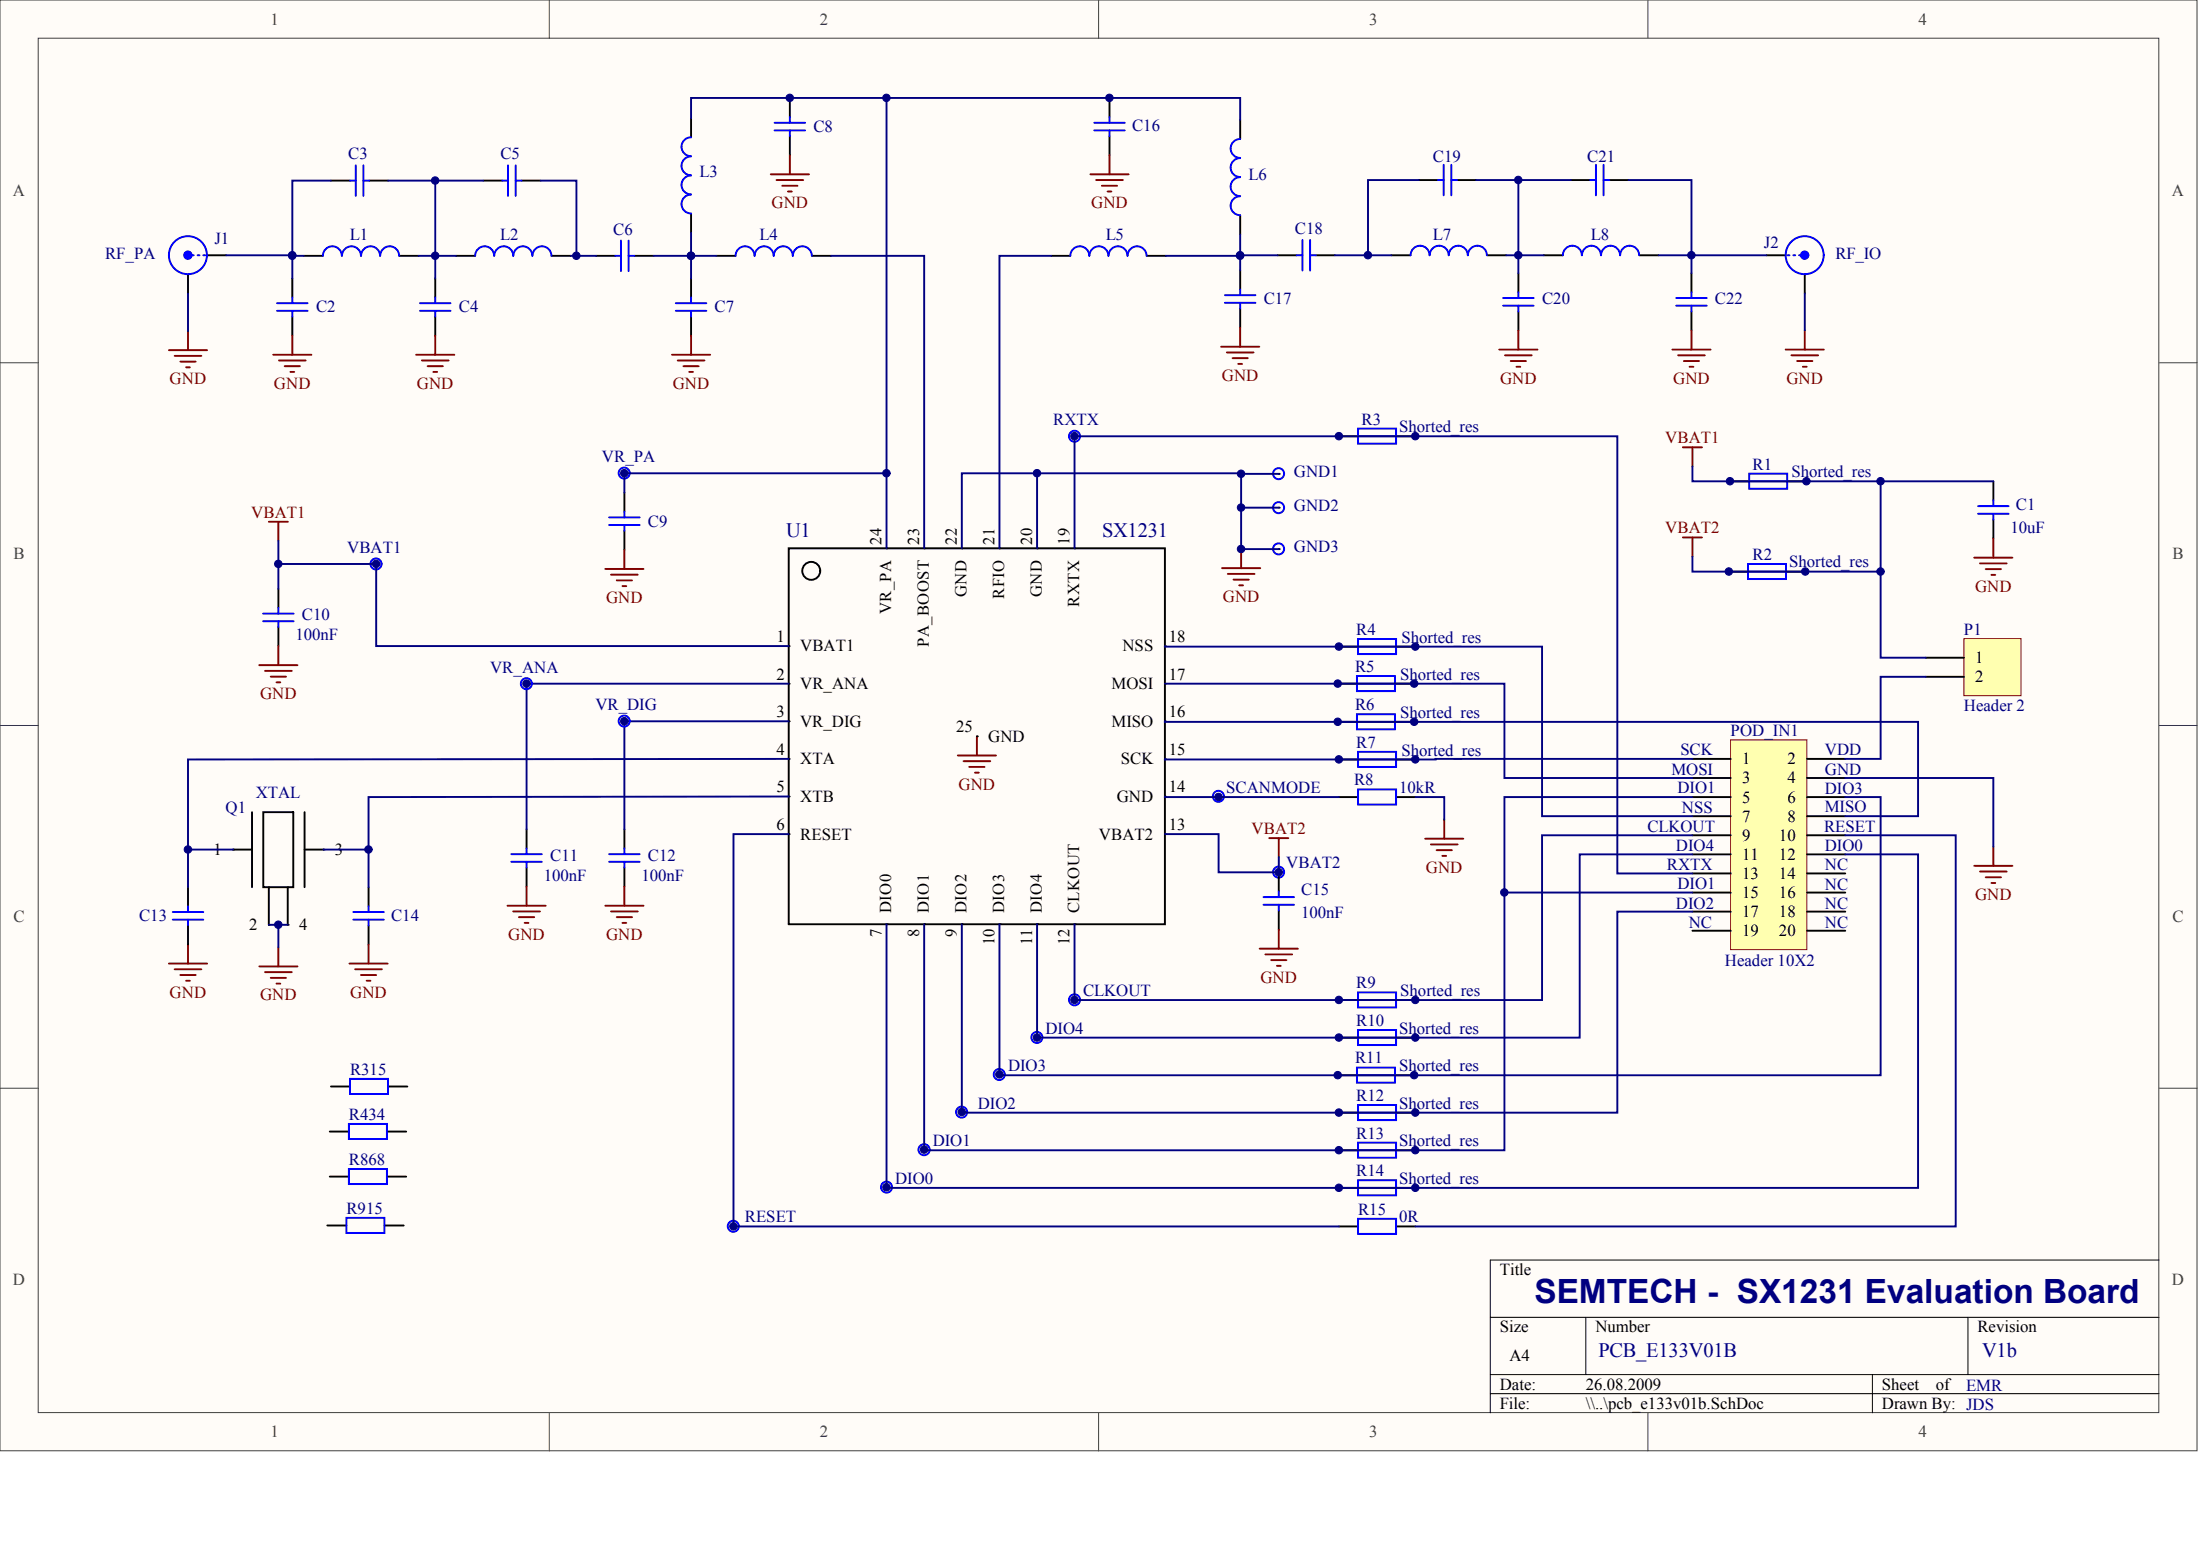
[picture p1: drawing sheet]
<svg xmlns="http://www.w3.org/2000/svg" width="840mm" height="594mm" viewBox="0 0 840 594" stroke-linecap="round" stroke-linejoin="round" font-family="sans-serif">
<g fill="#fffcf8" stroke="#404040" stroke-width=".38">
<path d="M0 0h838.5v553.5h-838.5z"/>
<path d="M14.6 14.6h809.3v524.4h-809.3z"/>
</g>
<path d="M209.6 0v14.6M419.3 0v14.6M628.9 0v14.6M0 138.4h14.6M824 138.4h14.5M0 276.8h14.6M824 276.8h14.5M0 415.2h14.6M824 415.2h14.5M209.6 539.1v14.5M419.3 539.1v14.5M628.9 539.1v14.5" fill="none" stroke="#404040" stroke-width=".38"/>
<path d="M824 480.8h-255.2v58.3M568.8 502.6h255.2M605.2 502.6v21.9M751 502.6v21.9M568.8 524.5h255.2M568.8 531.8h255.2M714.6 524.5v14.6" fill="none" stroke="#000" stroke-width=".38"/>
<g fill="none" stroke="#800000" stroke-width=".73">
<path d="M98.9 253.8h14.6M101.1 256h10.2M103.3 258.2h5.9M106.2 246.5v7.3M105.5 260.4h1.5M365.5 288.3h14.6M367.7 290.4h10.2M369.9 292.6h5.8M372.1 294.8h1.5M372.8 281v7.3M201 338.3v7.3M238.3 338.3v7.3"/>
<path d="M193.7 345.6h14.6M195.9 347.8h10.2M198 349.9h5.9M200.2 352.1h1.5M231 345.6h14.6M233.2 347.8h10.2M235.4 349.9h5.8M237.6 352.1h1.4M64.5 367.7h14.5M66.6 369.8h10.3M68.8 372h5.9M71 374.2h1.5"/>
<path d="M71.8 360.4v7.3M98.9 368.7h14.6M101.1 370.9h10.2M103.3 373.1h5.9M105.5 375.3h1.5M106.2 361.5v7.2M133.4 367.7h14.5M135.6 369.8h10.2M137.7 372h5.9M139.9 374.2h1.5M140.7 360.4v7.3"/>
</g>
<g fill="none" stroke="#000" stroke-width=".73">
<path d="M301 209.2h143.6v143.4h-143.6zM106.2 224.7v7.2M106.2 239.2v7.3M96.2 309.9v28.6M100.5 309.9h11.4v28.6h-11.4zM116.2 309.9v28.6M201 316.4v7.3M238.3 316.4v7.3M71.8 338.5v7.3M89 324.2h7.2M102.6 338.5v14.4M109.8 338.5v14.4"/>
<path d="M116.2 324.2h7.2M140.7 338.5v7.3M201 331v7.3M238.3 331v7.3M71.8 353.1v7.3M140.7 353.1v7.3"/>
<circle cx="309.6" cy="217.8" r="3.4"/>
</g>
<g fill="#000">
<circle cx="338.3" cy="209.2" r=".36"/>
<circle cx="352.7" cy="209.2" r=".36"/>
<circle cx="367.1" cy="209.2" r=".36"/>
<circle cx="381.4" cy="209.2" r=".36"/>
<circle cx="395.8" cy="209.2" r=".36"/>
<circle cx="410.1" cy="209.2" r=".36"/>
<circle cx="301" cy="246.5" r=".36"/>
<circle cx="444.6" cy="246.5" r=".36"/>
<circle cx="301" cy="260.9" r=".36"/>
<circle cx="301" cy="275.2" r=".36"/>
<circle cx="444.6" cy="260.9" r=".36"/>
<circle cx="444.6" cy="275.2" r=".36"/>
<circle cx="301" cy="289.6" r=".36"/>
<circle cx="372.8" cy="281" r=".36"/>
<circle cx="444.6" cy="289.6" r=".36"/>
<circle cx="301" cy="303.9" r=".36"/>
<circle cx="301" cy="318.3" r=".36"/>
<circle cx="444.6" cy="318.3" r=".36"/>
<circle cx="444.6" cy="303.9" r=".36"/>
<circle cx="89" cy="324.2" r=".36"/>
<circle cx="123.4" cy="324.2" r=".36"/>
<circle cx="102.6" cy="352.9" r=".36"/>
<circle cx="109.8" cy="352.9" r=".36"/>
<circle cx="338.3" cy="352.6" r=".36"/>
<circle cx="352.7" cy="352.6" r=".36"/>
<circle cx="367.1" cy="352.6" r=".36"/>
<circle cx="381.4" cy="352.6" r=".36"/>
<circle cx="395.8" cy="352.6" r=".36"/>
<circle cx="410.1" cy="352.6" r=".36"/>
<circle cx="279.9" cy="468" r=".36"/>
</g>
<g fill="none" stroke="#00f" stroke-width=".73">
<path d="M100.4 234.1h11.7M100.4 237h11.7M106.2 231.9v2.2M106.2 237v2.2M195.1 325.9h11.7M195.1 328.8h11.7M201 323.7v2.2M201 328.8v2.2M232.5 325.9h11.6M232.5 328.8h11.6M238.3 323.7v2.2M238.3 328.8v2.2"/>
<path d="M65.9 348h11.7M65.9 350.9h11.7M71.8 345.8v2.2M71.8 350.9v2.2M134.8 348h11.7M134.8 350.9h11.7M140.7 345.8v2.2M140.7 350.9v2.2"/>
<circle cx="279.9" cy="467.9" r="2.11"/>
</g>
<path d="M660.5 282.3h29.1v80h-29.1z" fill="#ffffb0" stroke="#800000" stroke-width=".38"/>
<g fill="none" stroke="#000" stroke-width=".73">
<path d="M301.4 37.4v7.3M263.7 45.1v7.3M301.4 51.9v7.3M473.3 45.8v7.2M126.3 68.9h7.3M140.9 68.9h7.3M184.4 68.9h7.3M199 68.9h7.3M541.5 68.7h7.3M556.1 68.7h7.3M599.6 68.7h7.3M614.2 68.7h7.3"/>
<path d="M79 97.4h7.3M115.9 97.6h7.3M152.4 97.6h7.3M174.1 97.6h7.2M210.5 97.6h7.3M227.5 97.6h7.3M242.1 97.6h7.3M263.7 81.5v7.3M273.4 97.6h7.3M309.9 97.6h7.3M401.2 97.6h7.3M437.6 97.6h7.3"/>
<path d="M473.3 82.2v7.3M487.6 97.4h7.3M502.2 97.4h7.3M531.1 97.4h7.2M567.5 97.4h7.3M589.2 97.4h7.3M625.6 97.4h7.3M674.2 97.4h7.3M71.8 104.7v7.3M111.6 106.2v7.3M166.1 106.2v7.3M263.7 106.2v7.3"/>
<path d="M473.3 103.2v7.2M473.3 117.7v7.3M579.5 104.2v7.3M579.5 118.8v7.3M645.5 104.2v7.3M645.5 118.8v7.3M688.8 104.7v7.3M111.6 120.8v7.3M166.1 120.8v7.3M263.7 120.8v7.3M238.3 187.9v7.3M238.3 202.5v7.3"/>
<path d="M645.9 289.6h14.6M645.9 296.8h14.6M689.6 289.6h14.6M689.6 296.8h14.6M645.9 304.1h14.6M645.9 311.4h14.6M645.9 318.7h14.6M689.6 304.1h14.6M689.6 311.4h14.6M689.6 318.7h14.6M645.9 326h14.6M645.9 333.3h14.6"/>
<path d="M689.6 326h14.6M689.6 333.3h14.6M645.9 340.6h14.6M645.9 347.8h14.6M645.9 355.1h14.6M689.6 340.6h14.6M689.6 347.8h14.6M689.6 355.1h14.6"/>
</g>
<g fill="none" stroke="#800000" stroke-width=".73">
<path d="M301.4 59.2v7.3M294.1 66.5h14.6M296.3 68.7h10.2M298.5 70.9h5.9M300.7 73.1h1.5M64.5 133.6h14.5M66.6 135.8h10.3M68.8 138h5.9M71.8 126.3v7.3M104.3 135.4h14.6M106.5 137.5h10.2M108.6 139.7h5.9"/>
<path d="M111.6 128.1v7.3M158.8 135.4h14.6M161 137.5h10.2M163.2 139.7h5.8M166.1 128.1v7.3M256.4 135.4h14.6M258.6 137.5h10.2M260.8 139.7h5.9M263.7 128.1v7.3M466 132.3h14.6M468.2 134.5h10.2M470.4 136.7h5.8"/>
<path d="M472.6 138.8h1.4M473.3 125v7.3M572.2 133.4h14.6M574.4 135.6h10.2M576.6 137.8h5.8M578.7 139.9h1.5M579.5 126.1v7.3M638.2 133.4h14.6M640.4 135.6h10.2M642.6 137.8h5.9M644.8 139.9h1.5M645.5 126.1v7.3"/>
<path d="M681.5 133.4h14.6M683.7 135.6h10.2M685.9 137.8h5.8M688 139.9h1.5M688.8 126.1v7.3M71 140.2h1.5M110.8 141.9h1.5M165.4 141.9h1.4M263 141.9h1.5M102.6 199.1h7.3M106.2 199.1v7.3M231 217.1h14.6"/>
<path d="M233.2 219.3h10.2M238.3 209.8v7.3M466.4 216.8h14.6M468.6 219h10.2M473.7 209.5v7.3M235.4 221.5h5.8M237.6 223.6h1.4M470.8 221.2h5.8M472.9 223.3h1.5"/>
</g>
<g fill="none" stroke="#00f" stroke-width=".73">
<path d="M263.7 52.4a3.6 3.6 0 0 0-3.6 3.6 3.6 3.6 0 0 0 3.6 3.7 3.6 3.6 0 0 0-3.6 3.6 3.6 3.6 0 0 0 3.6 3.6M295.6 46.8h11.7M295.6 49.8h11.7M301.4 44.7v2.1M301.4 49.8v2.1M473.3 53a3.6 3.6 0 0 0-3.6 3.6 3.6 3.6 0 0 0 3.6 3.7M133.6 68.9h2.2M135.8 63.1v11.6M138.7 63.1v11.6M138.7 68.9h2.2M191.7 68.9h2.2M193.9 63.1v11.6"/>
<path d="M196.8 68.9h2.2M196.8 63.1v11.6M263.7 74.2a3.6 3.6 0 0 0-3.6 3.6 3.6 3.6 0 0 0 3.6 3.6M263.7 67a3.6 3.6 0 0 0-3.6 3.6 3.6 3.6 0 0 0 3.6 3.6M473.3 74.9a3.6 3.6 0 0 0-3.6 3.6 3.6 3.6 0 0 0 3.6 3.6M473.3 67.6a3.6 3.6 0 0 0-3.6 3.6 3.6 3.6 0 0 0 3.6 3.6M473.3 60.3a3.6 3.6 0 0 0-3.6 3.6 3.6 3.6 0 0 0 3.6 3.6M548.8 68.7h2.2M551 62.9v11.6M553.9 62.9v11.6M553.9 68.7h2.2M606.9 68.7h2.2"/>
<path d="M609.1 62.9v11.6M612 68.7h2.2M612 62.9v11.6M73.2 97.4h.7M75.4 97.4h.7M77.6 97.4h.7M130.4 97.6a3.6 3.6 0 0 0-3.6-3.6 3.6 3.6 0 0 0-3.6 3.6M145 97.6a3.6 3.6 0 0 0-3.6-3.6 3.6 3.6 0 0 0-3.7 3.6 3.6 3.6 0 0 0-3.6-3.6 3.6 3.6 0 0 0-3.6 3.6M152.3 97.6a3.6 3.6 0 0 0-3.6-3.6 3.6 3.6 0 0 0-3.6 3.6M188.6 97.6a3.6 3.6 0 0 0-3.6-3.6 3.6 3.6 0 0 0-3.7 3.6M195.9 97.6a3.6 3.6 0 0 0-3.7-3.6 3.6 3.6 0 0 0-3.6 3.6M203.1 97.6a3.6 3.6 0 0 0-3.6-3.6 3.6 3.6 0 0 0-3.6 3.6"/>
<path d="M210.4 97.6a3.6 3.6 0 0 0-3.6-3.6 3.6 3.6 0 0 0-3.6 3.6M234.8 97.6h2.2M237 91.8v11.6M239.9 91.8v11.6M239.9 97.6h2.2M287.9 97.6a3.6 3.6 0 0 0-3.6-3.6 3.6 3.6 0 0 0-3.6 3.6M295.2 97.6a3.6 3.6 0 0 0-3.6-3.6 3.6 3.6 0 0 0-3.6 3.6M302.5 97.6a3.6 3.6 0 0 0-3.6-3.6 3.6 3.6 0 0 0-3.6 3.6M309.8 97.6a3.6 3.6 0 0 0-3.6-3.6 3.6 3.6 0 0 0-3.6 3.6M415.7 97.6a3.6 3.6 0 0 0-3.6-3.6 3.6 3.6 0 0 0-3.6 3.6M423 97.6a3.6 3.6 0 0 0-3.6-3.6 3.6 3.6 0 0 0-3.6 3.6M430.3 97.6a3.6 3.6 0 0 0-3.6-3.6 3.6 3.6 0 0 0-3.6 3.6"/>
<path d="M437.6 97.6a3.6 3.6 0 0 0-3.6-3.6 3.6 3.6 0 0 0-3.6 3.6M494.9 97.4h2.2M497.1 91.6v11.6M500 97.4h2.2M500 91.6v11.6M545.6 97.4a3.6 3.6 0 0 0-3.6-3.6 3.6 3.6 0 0 0-3.7 3.6M560.1 97.4a3.6 3.6 0 0 0-3.6-3.6 3.6 3.6 0 0 0-3.6 3.6 3.6 3.6 0 0 0-3.7-3.6 3.6 3.6 0 0 0-3.6 3.6M567.4 97.4a3.6 3.6 0 0 0-3.6-3.6 3.6 3.6 0 0 0-3.6 3.6M603.7 97.4a3.6 3.6 0 0 0-3.6-3.6 3.6 3.6 0 0 0-3.6 3.6M618.3 97.4a3.6 3.6 0 0 0-3.7-3.6 3.6 3.6 0 0 0-3.6 3.6 3.6 3.6 0 0 0-3.6-3.6 3.6 3.6 0 0 0-3.6 3.6M625.6 97.4a3.6 3.6 0 0 0-3.7-3.6 3.6 3.6 0 0 0-3.6 3.6M682.2 97.4h.7"/>
<path d="M684.4 97.4h.7M686.6 97.4h.7M105.7 115.7h11.7M105.7 118.6h11.7M111.6 113.5v2.2M111.6 118.6v2.2M160.3 115.7h11.6M160.3 118.6h11.6M166.1 113.5v2.2M166.1 118.6v2.2M257.9 115.7h11.7M257.9 118.6h11.7"/>
<path d="M263.7 113.5v2.2M263.7 118.6v2.2M467.5 112.6h11.6M467.5 115.5h11.6M473.3 110.4v2.2M473.3 115.5v2.2M573.6 113.7h11.7M573.6 116.6h11.7M579.5 111.5v2.2M579.5 116.6v2.2M639.7 113.7h11.7M639.7 116.6h11.7"/>
<path d="M645.5 111.5v2.2M645.5 116.6v2.2M232.5 197.4h11.6M238.3 195.2v2.2M232.5 200.3h11.6M238.3 200.3v2.2"/>
<circle cx="71.7" cy="97.4" r="7.3"/>
<circle cx="688.7" cy="97.4" r="7.3"/>
<circle cx="410.1" cy="166.5" r="2.11"/>
<circle cx="238.2" cy="180.5" r="2.11"/>
<circle cx="143.5" cy="215.2" r="2.11"/>
<circle cx="200.9" cy="260.9" r="2.11"/>
<circle cx="238.2" cy="275.1" r="2.11"/>
<circle cx="465" cy="303.8" r="2.11"/>
<circle cx="488" cy="332.8" r="2.11"/>
</g>
<g fill="#00f" stroke="#00f" stroke-width=".73">
<circle cx="71.7" cy="97.4" r="1.42"/>
<circle cx="688.7" cy="97.4" r="1.42"/>
</g>
<g fill="none" stroke="#000080" stroke-width=".73">
<path d="M126.3 68.9h-14.7v28.5M148.2 68.9h36.2M166.1 68.9v28.7h8M206.3 68.9h13.7v28.7h-2.2M541.5 68.7h-19.4v28.7h9M563.4 68.7h36.2M579.5 68.7v28.7h-4.7M621.5 68.7h24v28.7h28.7M86.3 97.4h25.3v.2M115.9 97.6h-4.3v8.6M159.7 97.6h6.4v8.6M220 97.6h7.5"/>
<path d="M509.5 97.4h12.6M632.9 97.4h12.6v6.8M71.8 112v14.3M301 275.2h-62.7v41.2M301 260.9h-100v55.5M301 289.6l-229.2 .2v48.7M301 303.9l-160.3 .2v34.4M71.8 324.2h17.2M123.4 324.2h17.3M102.6 352.9h3.6v8.6M106.2 352.9h3.6"/>
</g>
<g fill="#000">
<circle cx="410.1" cy="166.5" r=".36"/>
<circle cx="238.3" cy="180.6" r=".36"/>
<circle cx="143.6" cy="215.2" r=".36"/>
<circle cx="201" cy="260.9" r=".36"/>
<circle cx="238.3" cy="275.2" r=".36"/>
<circle cx="465.1" cy="303.9" r=".36"/>
<circle cx="488" cy="332.8" r=".36"/>
</g>
<path d="M749.5 243.7h21.8v21.8h-21.8z" fill="#ffffb0" stroke="#800000" stroke-width=".38"/>
<g fill="none" stroke="#000" stroke-width=".73">
<path d="M423.4 37.4v7.3M423.4 51.9v7.3M511 166.5h7.3M532.9 166.5h7.3M660.3 183.6h7.3M682.1 183.6h7.3M760.7 183.6v7.3M760.7 198.2v7.3M659.8 218.1h7.3M681.7 218.1h7.3M511 246.7h7.3M532.9 246.7h7.3"/>
<path d="M734.9 251h14.6M734.9 258.2h14.6M510.6 260.9h7.3M510.6 275.4h7.3M532.4 260.9h7.3M532.4 275.4h7.3M511 289.8h7.3M532.9 289.8h7.3M511 304.1h7.3M532.9 304.1h7.3M488 332.8v7.3M488 347.4v7.3"/>
<path d="M511 395.9h7.3M511 381.6h7.3M532.9 395.9h7.3M532.9 381.6h7.3M126.3 414.6h7.3M148.2 414.6h7.3M510.6 410.3h7.3M532.4 410.3h7.3M125.9 431.8h7.2M147.7 431.8h7.3M511 424.5h7.3M511 438.9h7.3"/>
<path d="M532.9 424.5h7.3M532.9 438.9h7.3M125.9 448.9h7.2M147.7 448.9h7.3M511 453.2h7.3M532.9 453.2h7.3M124.9 467.6h7.3M146.8 467.6h7.3M511 468h7.3M532.9 468h7.3"/>
</g>
<g fill="none" stroke="#00f" stroke-width=".73">
<path d="M417.6 46.8h11.7M417.6 49.8h11.7M423.4 44.7v2.1M423.4 49.8v2.1M518.3 163.5h14.5v5.8h-14.5zM518.3 166.5h14.6M667.6 180.7h14.5v5.8h-14.5zM667.6 183.6h14.5M754.9 193.1h11.7M754.9 196h11.7M760.7 190.9v2.2M760.7 196v2.2"/>
<path d="M667.1 215.2h14.5v5.7h-14.5zM667.1 218.1h14.6M517.9 257.9h14.5v5.8h-14.5zM518.3 243.8h14.5v5.8h-14.5zM518.3 246.7h14.6M517.9 272.5h14.5v5.8h-14.5zM517.9 260.9h14.5M517.9 275.4h14.5M518.3 286.9h14.5v5.7h-14.5zM518.3 289.8h14.6M518.3 301.2h14.5v5.8h-14.5zM482.2 342.3h11.7"/>
<path d="M482.2 345.2h11.7M488 340.1v2.2M488 345.2v2.2M518.3 378.6h14.5v5.8h-14.5zM518.3 393h14.5v5.8h-14.5zM518.3 395.9h14.6M518.3 381.6h14.6M133.6 411.6h14.5v5.8h-14.5zM517.9 407.3h14.5v5.8h-14.5zM517.9 410.3h14.5M133.1 428.8h14.6v5.8h-14.6zM518.3 421.6h14.5v5.8h-14.5z"/>
<path d="M518.3 436h14.5v5.7h-14.5zM518.3 424.5h14.6M518.3 438.9h14.6M133.1 446h14.6v5.8h-14.6zM518.3 450.3h14.5v5.8h-14.5zM518.3 453.2h14.6M132.2 464.7h14.5v5.7h-14.5zM518.3 465h14.5v5.8h-14.5z"/>
<circle cx="488" cy="193.7" r="2.11"/>
<circle cx="488" cy="180.7" r="2.11"/>
<circle cx="488" cy="209.4" r="2.11"/>
<circle cx="395.7" cy="395.8" r="2.11"/>
<circle cx="410.1" cy="381.5" r="2.11"/>
<circle cx="381.4" cy="410" r="2.11"/>
<circle cx="352.7" cy="438.7" r="2.13"/>
<circle cx="367" cy="424.3" r="2.11"/>
<circle cx="338.3" cy="452.9" r="2.11"/>
</g>
<g fill="none" stroke="#800000" stroke-width=".73">
<path d="M423.4 59.2v7.3M416.1 66.5h14.6M418.3 68.7h10.2M420.5 70.9h5.8M422.7 73.1h1.5M642.3 170.7h7.2M645.9 170.7v7.3M642.3 205.1h7.2M645.9 205.1v7.2M753.5 212.8h14.5M755.6 215h10.2M757.8 217.2h5.9"/>
<path d="M760 219.3h1.5M760.7 205.5v7.3M484.4 319.8h7.3M488 319.8v7.3M551.2 312.7v7.3M543.9 320h14.6M546.1 322.2h10.2M548.3 324.4h5.8M550.5 326.6h1.4M753.5 330.4h14.5M755.6 332.5h10.2M757.8 334.7h5.9"/>
<path d="M760 336.9h1.5M760.7 323.1v7.3M488 354.7v7.3M480.7 362h14.6M482.9 364.2h10.2M485.1 366.3h5.9M487.3 368.5h1.5"/>
</g>
<g fill="#000">
<circle cx="488" cy="193.7" r=".36"/>
<circle cx="488" cy="180.8" r=".36"/>
<circle cx="488" cy="209.5" r=".36"/>
<circle cx="395.8" cy="395.9" r=".36"/>
<circle cx="410.1" cy="381.6" r=".36"/>
<circle cx="381.4" cy="410" r=".36"/>
<circle cx="352.7" cy="438.7" r=".36"/>
<circle cx="367.1" cy="424.3" r=".36"/>
<circle cx="338.3" cy="453" r=".36"/>
</g>
<g fill="none" stroke="#000080" stroke-width=".73">
<path d="M338.3 37.4h135v8.4M263.7 45.1v-7.7h74.6v143.2M263.7 88.8v8.8h-14.3M273.4 97.6h-9.7v8.6M317.2 97.6h35.5v111.6M401.2 97.6h-19.8v111.6M473.3 89.5v7.9h14.3M473.3 97.4v.2h-28.4M473.3 97.6v5.6M589.2 97.4h-9.7v6.8M688.8 112v14.1M645.9 178v5.6h71.8v67.4h17.2"/>
<path d="M238.3 187.9v-7.3h100v28.6M395.8 180.6l92.2 .2M473.7 180.8v12.9h14.3M473.7 193.7v15.8h14.3M717.7 183.6h43M106.2 215.2h37.4v31.3h157.4M106.2 206.4v18.3M367.1 209.2v-28.6h28.7v28.6M410.1 209.2v-42.7h207.1v166.8h28.7M645.9 212.3v5.8h71.8M444.6 246.5v.2h143.9v64.7h57.4M734.9 258.2h-17.2v31.4h-13.5"/>
<path d="M444.6 260.9h129.5v35.9h71.8M444.6 275.2v.2h287.4v36h-27.8M444.6 289.6v.2l201.3-.2M704.2 296.8h56.5v26.3M301 318.3h-21.1v149.7h231.1M444.6 318.3h20.5v14.5h22.9v-5.7M444.6 303.9v.2h20.5M465.1 303.9v.2h45.9M540.2 304.1h11v8.6M645.9 304.1h-71.8v36.5M645.9 318.7h-57.4v62.9h-178.4v-29M704.2 318.7h42.2v149.3h-206.2"/>
<path d="M704.2 304.1h13.5v106.2h-336.3v-57.7M645.9 326h-43v69.9h-207.1v-43.3M704.2 326h27.8v127.2h-393.7v-100.6M645.9 347.8h-28.7v76.7h-250.1v-71.9M645.9 340.6h-71.8v98.3h-221.4v-86.3"/>
</g>
<g fill="#000080" stroke="#000080" stroke-width=".38">
<circle cx="71.7" cy="324.1" r="1.42"/>
<circle cx="106.2" cy="352.8" r="1.42"/>
<circle cx="106.2" cy="215.2" r="1.42"/>
<circle cx="111.5" cy="97.6" r="1.42"/>
<circle cx="111.5" cy="97.4" r="1.42"/>
<circle cx="140.6" cy="324.1" r="1.42"/>
<circle cx="143.5" cy="215.2" r="1.42"/>
<circle cx="166.1" cy="97.6" r="1.42"/>
<circle cx="166.1" cy="68.9" r="1.42"/>
<circle cx="200.9" cy="260.8" r="1.42"/>
<circle cx="220" cy="97.6" r="1.42"/>
<circle cx="238.3" cy="180.6" r="1.42"/>
<circle cx="238.3" cy="275.2" r="1.42"/>
<circle cx="263.7" cy="97.6" r="1.42"/>
<circle cx="279.9" cy="467.9" r="1.42"/>
<circle cx="301.4" cy="37.3" r="1.42"/>
<circle cx="338.3" cy="453" r="1.42"/>
<circle cx="338.3" cy="180.6" r="1.42"/>
<circle cx="338.3" cy="37.3" r="1.42"/>
<circle cx="352.7" cy="438.6" r="1.42"/>
<circle cx="367" cy="424.3" r="1.42"/>
<circle cx="381.4" cy="409.9" r="1.42"/>
<circle cx="395.8" cy="395.9" r="1.42"/>
<circle cx="395.8" cy="180.6" r="1.42"/>
<circle cx="410" cy="381.5" r="1.42"/>
<circle cx="410" cy="166.4" r="1.42"/>
<circle cx="423.4" cy="37.3" r="1.42"/>
<circle cx="465" cy="304.1" r="1.42"/>
<circle cx="473.3" cy="97.6" r="1.42"/>
<circle cx="473.3" cy="97.4" r="1.42"/>
<circle cx="473.6" cy="209.5" r="1.42"/>
<circle cx="473.6" cy="193.7" r="1.42"/>
<circle cx="473.6" cy="180.8" r="1.42"/>
<circle cx="488" cy="332.8" r="1.42"/>
<circle cx="510.5" cy="410.2" r="1.42"/>
<circle cx="510.5" cy="275.4" r="1.42"/>
<circle cx="510.5" cy="260.8" r="1.42"/>
<circle cx="511" cy="453.2" r="1.42"/>
<circle cx="511" cy="438.9" r="1.42"/>
<circle cx="511" cy="424.5" r="1.42"/>
<circle cx="511" cy="395.9" r="1.42"/>
<circle cx="511" cy="381.5" r="1.42"/>
<circle cx="511" cy="289.7" r="1.42"/>
<circle cx="511" cy="246.7" r="1.42"/>
<circle cx="511" cy="166.4" r="1.42"/>
<circle cx="522.1" cy="97.4" r="1.42"/>
<circle cx="539.7" cy="410.2" r="1.42"/>
<circle cx="539.7" cy="275.4" r="1.42"/>
<circle cx="539.7" cy="260.8" r="1.42"/>
<circle cx="540.1" cy="453.2" r="1.42"/>
<circle cx="540.1" cy="438.9" r="1.42"/>
<circle cx="540.1" cy="424.5" r="1.42"/>
<circle cx="540.1" cy="395.9" r="1.42"/>
<circle cx="540.1" cy="381.5" r="1.42"/>
<circle cx="540.1" cy="289.7" r="1.42"/>
<circle cx="540.1" cy="246.7" r="1.42"/>
<circle cx="540.1" cy="166.4" r="1.42"/>
<circle cx="574.1" cy="340.5" r="1.42"/>
<circle cx="579.4" cy="97.4" r="1.42"/>
<circle cx="579.4" cy="68.7" r="1.42"/>
<circle cx="645.5" cy="97.4" r="1.42"/>
<circle cx="659.8" cy="218.1" r="1.42"/>
<circle cx="660.2" cy="183.6" r="1.42"/>
<circle cx="689" cy="218.1" r="1.42"/>
<circle cx="689.4" cy="183.6" r="1.42"/>
<circle cx="717.7" cy="218.1" r="1.42"/>
<circle cx="717.7" cy="183.6" r="1.42"/>
</g>
<text font-size="12.7" fill="#000080" x="585.6" y="497.1">SEMTECH - SX1231 Evaluation Board</text>
<g font-size="7.8" fill="#000080">
<text x="300" y="204.9">U1</text>
<text x="420.6" y="204.9">SX1231</text>
<text x="610" y="517.6">PCB_E133V01B</text>
<text x="756.4" y="517.6">V1b</text>
</g>
<g font-size="6.4" fill="#404040">
<text x="103.3" y="9.4">1</text>
<text x="312.9" y="9.4">2</text>
<text x="522.5" y="9.4">3</text>
<text x="732.2" y="9.4">4</text>
<text x="5" y="74.9">A</text>
<text x="828.9" y="74.9">A</text>
<text x="5.2" y="213.3">B</text>
<text x="829.1" y="213.3">B</text>
<text x="5.2" y="351.7">C</text>
<text x="829.1" y="351.7">C</text>
<text x="5" y="490.1">D</text>
<text x="828.9" y="490.1">D</text>
<text x="103.3" y="548.4">1</text>
<text x="312.9" y="548.4">2</text>
<text x="522.5" y="548.4">3</text>
<text x="732.2" y="548.4">4</text>
</g>
<g font-size="6.4" fill="#000080">
<text x="310.4" y="50.4">C8</text>
<text x="432" y="50.2">C16</text>
<text x="132.9" y="60.8">C3</text>
<text x="191" y="60.8">C5</text>
<text x="546.9" y="61.7">C19</text>
<text x="605.7" y="61.7">C21</text>
<text x="266.9" y="67.3">L3</text>
<text x="476.5" y="68.8">L6</text>
<text x="234.1" y="89.5">C6</text>
<text x="494.2" y="89.3">C18</text>
<text x="81.8" y="93.2">J1</text>
<text x="133.5" y="91.7">L1</text>
<text x="190.9" y="91.7">L2</text>
<text x="289.9" y="91.7">L4</text>
<text x="422" y="91.7">L5</text>
<text x="546.9" y="91.7">L7</text>
<text x="607.2" y="91.7">L8</text>
<text x="673.2" y="94.6">J2</text>
<text x="40.2" y="99">RF_PA</text>
<text x="700.4" y="99">RF_IO</text>
<text x="120.6" y="119">C2</text>
<text x="175.1" y="119">C4</text>
<text x="272.7" y="119">C7</text>
<text x="482.3" y="116.2">C17</text>
<text x="588.5" y="116.2">C20</text>
<text x="654.5" y="116.2">C22</text>
<text x="401.9" y="162">RXTX</text>
<text x="519.6" y="162">R3</text>
<text x="534" y="164.9">Shorted_res</text>
<text x="229.7" y="176.4">VR_PA</text>
<text x="668.9" y="179.2">R1</text>
<text x="493.8" y="182.1">GND1</text>
<text x="683.7" y="182.1">Shorted_res</text>
<text x="493.8" y="195">GND2</text>
<text x="769.3" y="194.7">C1</text>
<text x="247.3" y="200.9">C9</text>
<text x="767.3" y="203.2">10uF</text>
<text x="132.5" y="211">VBAT1</text>
<text x="493.8" y="210.8">GND3</text>
<text x="668.9" y="213.6">R2</text>
<text x="682.8" y="216.5">Shorted_res</text>
<text x="115.2" y="236.6">C10</text>
<text x="112.8" y="244.2">100nF</text>
<text x="517.6" y="242.2">R4</text>
<text x="534.8" y="245.4">Shorted_res</text>
<text x="749.5" y="242.1">P1</text>
<text x="187" y="256.7">VR_ANA</text>
<text x="517.1" y="256.4">R5</text>
<text x="534.3" y="259.5">Shorted_res</text>
<text x="227.2" y="271">VR_DIG</text>
<text x="517.1" y="270.9">R6</text>
<text x="534.3" y="274.1">Shorted_res</text>
<text x="749.5" y="271.2">Header 2</text>
<text x="660.5" y="280.7">POD_IN1</text>
<text x="517.6" y="285.3">R7</text>
<text x="534.8" y="288.4">Shorted_res</text>
<text x="641.3" y="288.2">SCK</text>
<text x="696.4" y="288.2">VDD</text>
<text x="516.8" y="299.6">R8</text>
<text x="637.9" y="295.6">MOSI</text>
<text x="696.4" y="295.6">GND</text>
<text x="97.6" y="304.3">XTAL</text>
<text x="467.9" y="302.6">SCANMODE</text>
<text x="534" y="302.6">10kR</text>
<text x="640.2" y="302.6">DIO1</text>
<text x="696.4" y="303.1">DIO3</text>
<text x="86.1" y="310.1">Q1</text>
<text x="641.9" y="310.3">NSS</text>
<text x="696.4" y="310">MISO</text>
<text x="628.7" y="317.5">CLKOUT</text>
<text x="696.1" y="317.5">RESET</text>
<text x="210" y="328.3">C11</text>
<text x="247.3" y="328.3">C12</text>
<text x="639.6" y="324.6">DIO4</text>
<text x="696.4" y="324.6">DIO0</text>
<text x="207.5" y="336">100nF</text>
<text x="244.9" y="336">100nF</text>
<text x="490.9" y="331.3">VBAT2</text>
<text x="636.1" y="331.8">RXTX</text>
<text x="696.4" y="332.1">NC</text>
<text x="496.6" y="341.6">C15</text>
<text x="640.2" y="339.3">DIO1</text>
<text x="696.4" y="339.6">NC</text>
<text x="639.6" y="346.7">DIO2</text>
<text x="696.4" y="346.7">NC</text>
<text x="53.1" y="351.3">C13</text>
<text x="149.3" y="351.3">C14</text>
<text x="496.6" y="350.2">100nF</text>
<text x="644.5" y="354.1">NC</text>
<text x="696.4" y="354.1">NC</text>
<text x="658.3" y="368.5">Header 10X2</text>
<text x="517.6" y="377.1">R9</text>
<text x="413.4" y="380">CLKOUT</text>
<text x="534.4" y="380">Shorted_res</text>
<text x="399" y="394.3">DIO4</text>
<text x="517.6" y="391.4">R10</text>
<text x="534" y="394.3">Shorted_res</text>
<text x="517.1" y="405.8">R11</text>
<text x="133.6" y="410.1">R315</text>
<text x="384.7" y="408.7">DIO3</text>
<text x="534" y="408.7">Shorted_res</text>
<text x="373.2" y="423">DIO2</text>
<text x="517.6" y="420.1">R12</text>
<text x="534" y="423">Shorted_res</text>
<text x="133.1" y="427.3">R434</text>
<text x="356" y="437.3">DIO1</text>
<text x="517.6" y="434.4">R13</text>
<text x="534" y="437.3">Shorted_res</text>
<text x="133.1" y="444.5">R868</text>
<text x="517.6" y="448.8">R14</text>
<text x="341.6" y="451.7">DIO0</text>
<text x="534" y="451.7">Shorted_res</text>
<text x="132.2" y="463.1">R915</text>
<text x="284.2" y="466.4">RESET</text>
<text x="518.3" y="463.5">R15</text>
<text x="534" y="466.4">0R</text>
<text x="750.3" y="530.8">EMR</text>
</g>
<g font-size="6.4" fill="#800000">
<text x="294.4" y="79.5">GND</text>
<text x="416.4" y="79.5">GND</text>
<text x="64.8" y="146.6">GND</text>
<text x="104.6" y="148.3">GND</text>
<text x="159.1" y="148.3">GND</text>
<text x="256.7" y="148.3">GND</text>
<text x="466.3" y="145.3">GND</text>
<text x="572.5" y="146.4">GND</text>
<text x="638.5" y="146.4">GND</text>
<text x="681.8" y="146.4">GND</text>
<text x="635.5" y="169.1">VBAT1</text>
<text x="95.9" y="197.5">VBAT1</text>
<text x="635.5" y="203.5">VBAT2</text>
<text x="753.7" y="225.8">GND</text>
<text x="231.3" y="230.1">GND</text>
<text x="466.7" y="229.8">GND</text>
<text x="99.2" y="266.8">GND</text>
<text x="365.8" y="301.2">GND</text>
<text x="477.7" y="318.2">VBAT2</text>
<text x="544.2" y="333">GND</text>
<text x="753.7" y="343.4">GND</text>
<text x="194" y="358.6">GND</text>
<text x="231.3" y="358.6">GND</text>
<text x="481" y="375">GND</text>
<text x="64.8" y="380.6">GND</text>
<text x="99.2" y="381.7">GND</text>
<text x="133.7" y="380.6">GND</text>
</g>
<g font-size="6.4">
<text x="296.4" y="244.9">1</text>
<text x="446" y="244.9">18</text>
<text x="305.4" y="248.6">VBAT1</text>
<text x="428.4" y="248.6">NSS</text>
<text x="753.8" y="253">1</text>
<text x="296.4" y="259.3">2</text>
<text x="305.4" y="262.9">VR_ANA</text>
<text x="424.2" y="262.9">MOSI</text>
<text x="446" y="259.3">17</text>
<text x="753.8" y="260.3">2</text>
<text x="296.4" y="273.6">3</text>
<text x="446" y="273.6">16</text>
<text x="305.4" y="277.3">VR_DIG</text>
<text x="365" y="279.4">25</text>
<text x="424.2" y="277.3">MISO</text>
<text x="296.4" y="288">4</text>
<text x="377.1" y="283">GND</text>
<text x="446" y="288">15</text>
<text x="305.4" y="291.6">XTA</text>
<text x="427.8" y="291.6">SCK</text>
<text x="664.9" y="291.6">1</text>
<text x="682.1" y="291.6">2</text>
<text x="664.9" y="298.9">3</text>
<text x="682.1" y="298.9">4</text>
<text x="296.4" y="302.3">5</text>
<text x="305.4" y="306">XTB</text>
<text x="426.2" y="306">GND</text>
<text x="446" y="302.3">14</text>
<text x="664.9" y="306.2">5</text>
<text x="682.1" y="306.2">6</text>
<text x="296.4" y="316.7">6</text>
<text x="446" y="316.7">13</text>
<text x="664.9" y="313.5">7</text>
<text x="682.1" y="313.5">8</text>
<text x="305.4" y="320.3">RESET</text>
<text x="419.4" y="320.3">VBAT2</text>
<text x="664.9" y="320.8">9</text>
<text x="678.9" y="320.8">10</text>
<text x="81.4" y="326.2">1</text>
<text x="127.8" y="326.2">3</text>
<text x="664.9" y="328.1">11</text>
<text x="678.9" y="328.1">12</text>
<text x="664.9" y="335.3">13</text>
<text x="678.9" y="335.3">14</text>
<text x="664.9" y="342.6">15</text>
<text x="678.9" y="342.6">16</text>
<text x="664.9" y="349.9">17</text>
<text x="678.9" y="349.9">18</text>
<text x="95.1" y="354.9">2</text>
<text x="114.1" y="354.9">4</text>
<text x="664.9" y="357.2">19</text>
<text x="678.9" y="357.2">20</text>
<text x="572.4" y="486.5">Title</text>
<text x="572.4" y="508.3">Size</text>
<text x="608.9" y="508.3">Number</text>
<text x="754.7" y="508.3">Revision</text>
<text x="576" y="519.3">A4</text>
<text x="572.4" y="530.2">Date:</text>
<text x="605.2" y="530.2">26.08.2009</text>
<text x="718.2" y="530.2">Sheet</text>
<text x="738.8" y="530.2">of</text>
<text x="572.4" y="537.5">File:</text>
<text x="605.2" y="537.5">\\..\pcb_e133v01b.SchDoc</text>
<text x="718.2" y="537.5">Drawn By: JDS</text>
</g>
<g font-size="6.3">
<text x="336.5" y="207.8" transform="rotate(-90 336.5 207.8)">24</text>
<text x="350.8" y="207.8" transform="rotate(-90 350.8 207.8)">23</text>
<text x="365.2" y="207.8" transform="rotate(-90 365.2 207.8)">22</text>
<text x="379.6" y="207.8" transform="rotate(-90 379.6 207.8)">21</text>
<text x="393.9" y="207.8" transform="rotate(-90 393.9 207.8)">20</text>
<text x="408.2" y="207.8" transform="rotate(-90 408.2 207.8)">19</text>
<text x="368.8" y="227.8" transform="rotate(-90 368.8 227.8)">GND</text>
<text x="397.6" y="227.8" transform="rotate(-90 397.6 227.8)">GND</text>
<text x="383.2" y="228.5" transform="rotate(-90 383.2 228.5)">RFIO</text>
<text x="411.9" y="231.4" transform="rotate(-90 411.9 231.4)">RXTX</text>
<text x="340.1" y="234.3" transform="rotate(-90 340.1 234.3)">VR_PA</text>
<text x="354.5" y="246.7" transform="rotate(-90 354.5 246.7)">PA_BOOST</text>
<text x="340.1" y="348.3" transform="rotate(-90 340.1 348.3)">DIO0</text>
<text x="354.5" y="348.3" transform="rotate(-90 354.5 348.3)">DIO1</text>
<text x="368.8" y="348.3" transform="rotate(-90 368.8 348.3)">DIO2</text>
<text x="383.2" y="348.3" transform="rotate(-90 383.2 348.3)">DIO3</text>
<text x="397.6" y="348.3" transform="rotate(-90 397.6 348.3)">DIO4</text>
<text x="411.9" y="348.3" transform="rotate(-90 411.9 348.3)">CLKOUT</text>
<text x="336.5" y="357.4" transform="rotate(-90 336.5 357.4)">7</text>
<text x="350.8" y="357.4" transform="rotate(-90 350.8 357.4)">8</text>
<text x="365.2" y="357.4" transform="rotate(-90 365.2 357.4)">9</text>
<text x="379.6" y="360.7" transform="rotate(-90 379.6 360.7)">10</text>
<text x="393.9" y="360.7" transform="rotate(-90 393.9 360.7)">11</text>
<text x="408.2" y="360.7" transform="rotate(-90 408.2 360.7)">12</text>
</g>
</svg>
